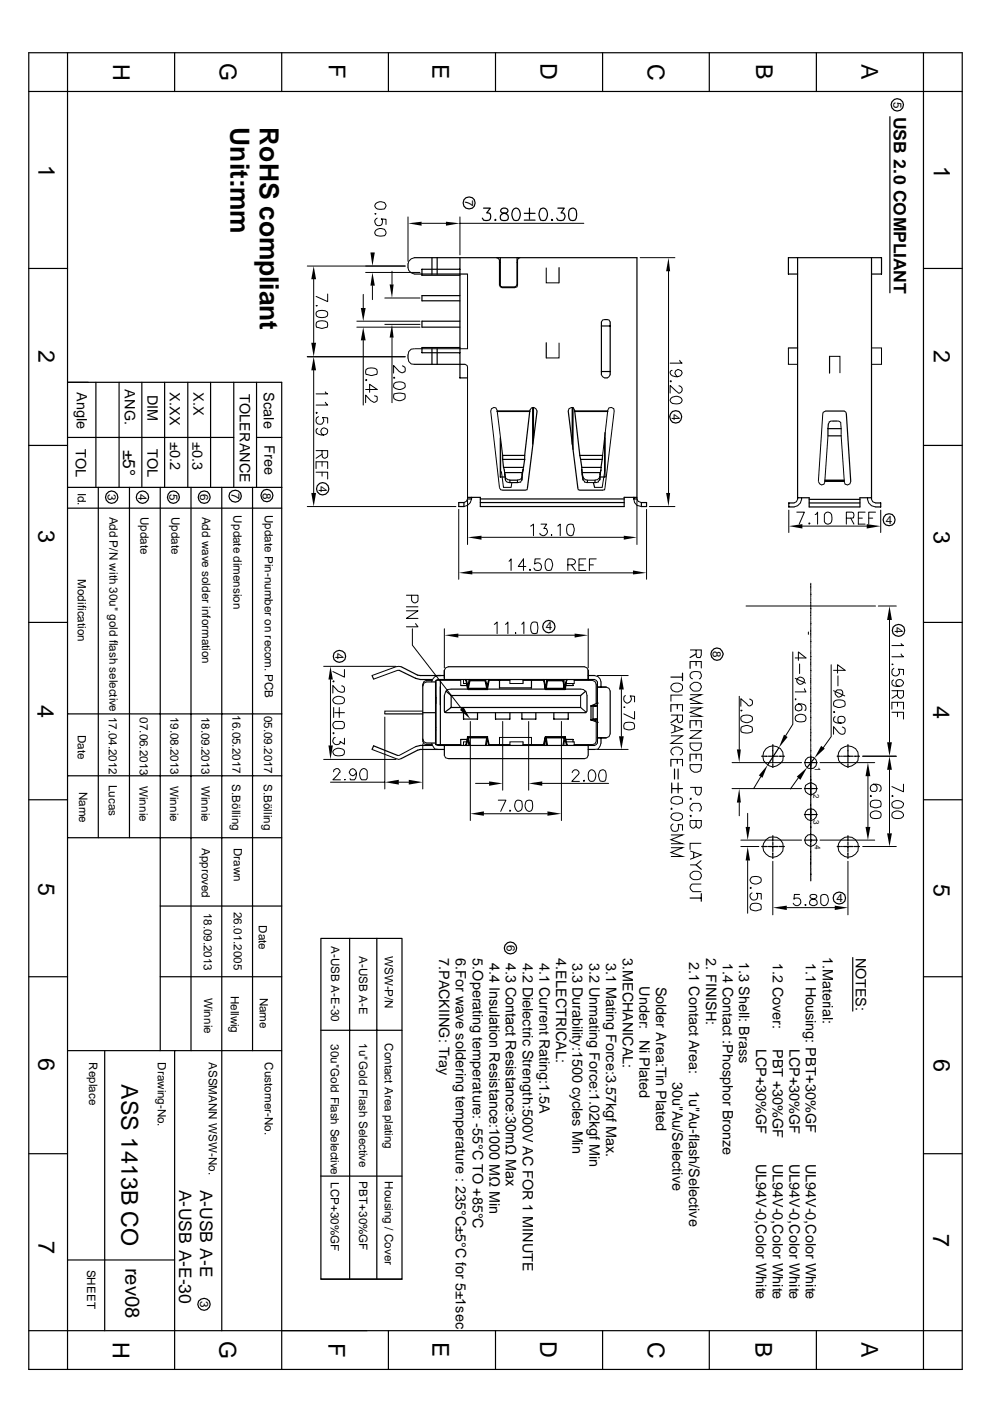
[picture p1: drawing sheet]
<svg xmlns="http://www.w3.org/2000/svg" width="210mm" height="297mm" viewBox="0 0 210 297" stroke-linecap="round" stroke-linejoin="round" font-family="sans-serif">
<g fill="none" stroke="#000" stroke-width=".25">
<path d="M6.1 11.2h197.8v279h-197.8zM6.1 19.4h197.8M14.3 11.2v279M37 11.2v8.2zM59.7 11.2v8.2M82.3 11.2v8.2M105 11.2v8.2M127.7 11.2v8.2M150.3 11.2v8.2M173 11.2v8.2zM195.7 11.2v279M188.6 24.7v37.4"/>
<path d="M6.1 56.9h8.2M86.4 56v.7M87.8 54.6h47.2v51.2M87.8 58.1h11.3M91.5 54.6v3.5M92.6 54.6v3.5M97.5 57.1h-8.1v1.2h8.1M97.5 54.6v25.5h1.6M102.4 44.1h1.5l-.8 1a.83 .83 0 0 1 .9 1 .83 .83 0 0 1-1.1 .6h-.5l-.2-.5M104.8 46.7l.2-.2 .1 .2zM105.8 55.1v5.4M105.8 55.6h.2"/>
<path d="M106 54.6v5.7M106.3 44.3l-.2 .5 .4 .3a.93 .93 0 0 1 1.1 .4 .93 .93 0 0 1-.2 1.2 1.04 1.04 0 0 1-1.4-.5 .96 .96 0 0 1 1.2-1.1l.2-.1 .2-.5a.89 .89 0 0 0-1.3-.2zM108.9 44.3a.74 .74 0 0 1 1.2 .3 1.93 1.93 0 0 1-.3 2.1 .84 .84 0 0 1-1.2-.5 1.76 1.76 0 0 1 .3-1.9zM109.6 54.6v5.7M109.6 55.6h.1M109.6 55.1v5.4M111.1 45.2h2.3M111.1 46.7h2.3M112.2 44.1v2.3M114.6 44.3a.81 .81 0 0 1 1.2 .3 1.93 1.93 0 0 1-.2 2.1h-1a2.21 2.21 0 0 1 0-2.4zM116.9 46.5l.2 .2h-.2zM118.2 44.1h1.3l-.6 1a.83 .83 0 0 1 .8 1 .83 .83 0 0 1-1.1 .6h-.4l-.3-.5"/>
<path d="M118.4 56.7v3.2M120.8 44.3a.81 .81 0 0 1 1.3 .3 2.6 2.6 0 0 1-.3 2.1 .95 .95 0 0 1-1.2-.5 2.35 2.35 0 0 1 .2-1.9zM169 58.1h-2v-3.5h19.8v3.5h-2.1M169 54.6v51.2M184.7 54.6v51.2M195.7 56.9h8.2M86.4 75.3v.6M87.8 77.2h10.8M91.5 73.9v3.3M92.6 73.9v3.3M97.5 62.7h-8.1v1.1h8.1M97.5 68.1h-8.1v1.2h8.1"/>
<path d="M97.5 73.7h-8.1v1.1h8.1M106.3 61h2.8M115.7 72.6v3.3M127.4 68.2v11.2M127.4 69.1h1.9M127.4 78.7h1.9M128.1 67.7h.6M129.3 68.2v11.2M167 73.7h2M175.8 75.5v3.6M6.1 94.4h8.2M14.3 81h45.4v209.2"/>
<path d="M14.3 92.7h35.2M20.3 81v22.3M25.2 81v22.3M30.1 81v22.3M34.9 81v22.3M39.8 81v22.3M44.6 81v22.3M49.5 81v22.3M54.4 92.7h5.3M54.4 81v22.3M105.3 87.1h7M105.3 87.2h7"/>
<path d="M106 92.8v8.3h.9M106.5 97.4h4.7M106.5 97.4l.2 1.7M106.7 99.1h4.2M106.7 99.1l.1 .5M110.8 99.6l-.2 2.1v-.6M110.8 99.6l-.1 .6h-3.8M110.9 99.1l-.1 .5M111.2 96.5h-4.7v.9M111.2 97.4l-.3 1.7M111.2 96.5v.9M112.3 87l-1.1 9.5"/>
<path d="M112.9 86.4v7.7M113 86.4v6.5M113.8 87.1l-2 16.3M120.4 87.1l2 16.3M121.2 86.4v7.7M121.4 86.4v8.9M121.8 87.1h7M121.8 87l1.1 9.5M121.8 87.2h7M122.9 96.5l.1 .9M122.9 96.5h4.8l-.1 .9M123 97.4l.3 1.7"/>
<path d="M123 97.4h4.6M123.3 99.6l.2 2.1v-.6M123.3 99.6l.1 .6h3.8M123.3 99.1v.5M123.3 99.1h4M127.3 99.1v.5M127.6 97.4l-.3 1.7M128.1 92.8v7M128.1 80.1h.6M128.2 91.7v9.4h-1.1v.6l.1-1M174.9 87.1h4M175.4 92.4h2.8"/>
<path d="M175.4 90.8h2.8M175.4 90.8v1.2M175.5 89.8l-.1 1M176.5 89.2h.6M179.3 87.7l1 14.3M195.7 94.4h8.2M14.3 103.3h45.4M14.3 107.7h45.4M20.8 103.3v74.2M27.4 103.3v74.2M34 103.3v119.4M40.5 103.3v119.4"/>
<path d="M47 103.3v178.7M53.5 103.3v119.4M97.2 106.5h1.1v.9h-1.1zM99.1 105.4h2.7v2h30.4v-2h2.8M99.9 105.4v.3h-.8M101.8 106.5h30.4M101.8 105.7h30.4M106.5 103.9h4.8M106.9 100.7l.2 1v-.6M108 101.8h1.6v.5h-1.6zM122.9 103.9h4.8M124.5 101.8v.5"/>
<path d="M125.7 102.3l.3 1M126.1 101.8v.5M134.3 105.4v.3h.7M135.9 106.5h1.1v.9h-1.1zM168.2 106.6h-1.1v.8h1.1M169 105.5h2.4v1.9h10.8v-1.9h2.5M169.8 105.5v.3M171.4 106.6h10.8M171.4 105.8h10.8M174.8 102h4.1M174.8 101.8h4.1M183.8 105.5v.3"/>
<path d="M185.5 106.6h1.1v.8h-1.1M6.1 131.9h8.2M147.5 138.6l-1.3 .8M195.7 131.9h8.2M14.3 151.3h45.4M78.8 143.2l.4 .7M78.8 158.8l.4-.7 5 2M81.5 151.3h8.1M84.6 142.1l3.5 1.7 1 .2h2.4M85 141.3l3.5 1.8 5.6 .1M89.6 151h2.7M89.6 145v12.1"/>
<path d="M90.3 144.2h1.2M90.3 144.5h2v13h-2M90.3 157.8h1.2M91.5 158h-2.4l-1 .2M92.3 154.7h.1M92.3 154.2h.1M92.3 147.8h.1M92.3 147.5h.1M92.4 144.3v13.5h5.2v-1.1h1.4M92.8 144h33.2M92.8 158h33.2M93.3 144.2v13.6"/>
<path d="M94.1 142.1v1.9M94.1 147.4v3.3M94.1 158v2.1M94.1 158.8h-5l-4.1 2M94.5 146.5l1.1 .9M94.5 151h29.6M95 141.3h28.9M95.6 147.4v2.5M95.6 149.9h27.4M95.6 146h3.5M95.6 149.9l-1.4 1.1M97.6 145.3h1.4"/>
<path d="M98.2 151v1.4h3v-1.4M98.7 144l.4 1.9M98.8 144l.3 1.1M99.1 156.4l-.4 1.6M99.1 145.9l.1 .2M99.1 145.1l.1 .2M99.1 145.1v.8M99.1 156.1v.9M99.1 145.1h.1M99.1 156.1l.1 .3M99.1 156.9l.1 .2M99.1 157l-.3 1"/>
<path d="M99.1 157h.1M99.1 156.1h4.2M99.2 145.1v1M99.2 156.4v.7M99.2 146.1h4.1M99.2 157.1l.2 .9M99.2 156.4l.4 1.6M99.2 156.4h3.9M99.4 144l-.2 1.1M99.6 144.3l-.4 1.6h3.9M99.6 144v.3M99.6 144.3h3.2"/>
<path d="M102.8 144v.3M102.8 144.3l.3 1.6M102.9 144l.2 1.1M103.1 145.9l.2 .2M103.1 145.1l.2 .2M103.1 145.1v.8M103.1 145.1h.2M103.1 156.4l-.2 1.6M103.1 157h.2M103.3 146h12.2M103.3 145.1v1M103.3 156.1v.9"/>
<path d="M103.3 156.1l-.2 .3M103.3 156.9l-.2 .2M103.3 157l.2 1M103.3 156.4l.3 1.4M103.5 144l-.2 1.1M103.6 144.2h4.4M103.6 144.2l-.3 1.7M103.6 144v.2M103.6 157.8v.2M103.6 157.8h4.4M103.6 157.8l.1 .2M103.7 144l-.1 .2"/>
<path d="M105 151v1.4h3v-1.4M105.8 144.2v1.6h6.8v-1.6M110.6 151v1.4h2.9v-1.4M110.8 144.2h4.4M110.8 144v.9M110.8 157.2v.8M110.8 157.8h4.4M115.1 144l.1 .2M115.2 144.2v-.2l.3 1.1M115.2 144.2l.3 1.7M115.5 145.9l.1 .2M115.5 145.1l.1 .2 .1-.2"/>
<path d="M115.5 145.1v.8M115.5 156.4v.6M115.5 145.1h.2M115.5 156.4l-.4 1.6M115.5 157h.1M115.5 157l-.1 1M115.6 146.1h4.1M115.6 156.1l.1 .3M115.6 156.1l-.1 .3M115.6 156.1h4.1M115.7 145.9l-.1 .2M115.7 145.1v.8"/>
<path d="M115.7 156.4l.1 1.6M115.7 145.9h3.8M115.7 156.4h3.8M115.7 156.4l.3 1.6M115.8 144l-.1 1.1M116 144.3l-.3 1.6M116 144v.3M116 144.3h3.3M117.3 151v1.4h3.1v-1.4M119.3 144v.3M119.3 144.3l.2 1.6M119.5 144v1.1"/>
<path d="M119.5 145.9l.2 .2M119.5 145.1l.2 .2 .1-.2M119.5 145.1h.3M119.5 145.1v.8M119.5 156.4l-.2 1.6M119.7 156.1l-.2 .3M119.7 156.1l.1 .3M119.7 157h.1M119.8 146h3.2M119.8 145.9l-.1 .2M119.8 145.1v.8M119.8 156.4v.6"/>
<path d="M119.8 156.4l.3 1.6M119.8 157l-.1-.1-.2 .2M119.8 157l.3 1M119.9 156.7h1.5v.5M120.1 144.2v-.2l-.3 1.1M120.1 144.2l-.3 1.7M120.1 144v.2M121.4 144.9v.4h-1.5M121.7 144.2h3.8M121.7 157.8h3.8M124.1 146.5l-1.1 .9h-27.4M124.4 147.4v3.3"/>
<path d="M124.6 142.1v1.9M124.6 158v2.1M124.6 143.2h1.4M124.6 158.8h1.4M125.2 149.6h.4v2.8M125.2 152.6l1.5 .5M125.2 152.6h1M125.2 149.6v3M125.6 152.4l-.4 .2M125.6 152.4h.6l-.1 .2 .5 .1M126.1 149.6h.5M126.3 145v4.1"/>
<path d="M126.6 145.6h1.8M126.6 156.4h1.8M126.6 144.5v13M126.7 149l-1.5 .6M127.3 144.5v1.1M127.3 156.4v1.1M129.3 146.5v9M142.2 143.5h2.4M142.2 149.4v1.4M143 153.9v1.1M143.5 149.4v.8M143.5 152.3l-1.3 .9"/>
<path d="M144.6 142.7v1.6M146.2 140.2v1.4M146.2 152.7v1.6M146.2 159.9v1.4M147.5 140.2v.9M147.5 152.7v1M147.5 159.9v.9M163.7 157.8v.9M163.7 158.8v.3M163.7 159.2v.8M165 158.5l-2.4 3.6M179.7 157.8v.9"/>
<path d="M179.7 158.8v.3M179.7 159.2v.8M6.1 169.5h8.2M14.3 164.4h45.4M14.3 177.5h45.4M95 160.8h28.9M142.2 161v1.4M142.3 165.9v2.2M142.5 167.1h2.1M142.9 163v2.1M143.5 161v.8M143.7 163v2.1"/>
<path d="M143.7 165.9v2.2M161.4 179.4h.9M161.4 160.3h.9M162.4 179.4h.2M162.4 160.3h.2M162.8 179.4h.7M162.8 160.3h.7M163.7 160.2l.2 .1M163.7 160.5v.9M163.7 161.5v.1M163.7 161.9v.7M163.7 177.1v.9"/>
<path d="M163.7 178.1v.1M163.7 178.5v.7M163.7 179.7v.8M163.9 179.4h-.2v.2M164 179.4h.8M164 160.3h.8M165.1 179.4h.2M165.1 160.3h.2M165.4 179.4h.8M165.4 160.3h.8M170.4 161.6h.4M170.4 167.1h.4"/>
<path d="M170.4 172.6h.4M170.4 178.1h.4M170.9 161.6h.1M170.9 167.1h.1M170.9 172.6h.1M170.9 178.1h.1M171.2 161.6h1.2M171.2 167.1h.6M171.2 172.6h.6M171.2 178.1h.6M171.8 160v3.5M171.8 163.7h.1"/>
<path d="M171.8 163.9v.6M171.8 164.6v.5M171.8 165.4v3.5M171.8 169.1v.6M171.8 169.8v.1M171.8 170.1v.3M171.8 170.5v.2M171.8 170.8v3.7M171.8 174.6v.5M171.8 175.3v.6M171.8 176v.6M171.8 176.7v.2"/>
<path d="M171.8 177v.5M171.8 177.7v.5M171.8 178.5v.5M171.8 179.1v.6M171.8 179.8v.1M171.8 173.4h.1M171.8 162.1h.1M171.8 165.3h.1M171.8 168.3h.1M171.8 172.1h.1M171.8 175.3h.1M171.8 178.3h.1"/>
<path d="M171.9 167.1h.5M171.9 172.6h.5M171.9 178.1h.5M172.6 161.6h.5M172.6 167.1h.5M172.6 172.6h.5M172.6 178.1h.5M172.6 160.7l-1.6 1.9M177.4 179.4h.7M177.4 160.3h.7M178.3 179.4h.2M178.3 160.3h.2"/>
<path d="M178.7 179.4h.7M178.7 160.3h.7M179.7 160.2l.1 .1M179.7 160.5v.9M179.7 161.5v.1M179.7 161.9v.7M179.7 177.1v.9M179.7 178.1v.1M179.7 178.5v.7M179.7 179.7v.8M179.8 179.4h-.1v.2M179.9 179.4h.9"/>
<path d="M179.9 160.3h.9M181 179.4h.2M181 160.3h.2M181.3 179.4h.8M181.3 160.3h.8M195.7 169.5h8.2M34 192h25.7M68 198.9h17.2v72.2h-17.2zM74.1 198.9v72.2M79.8 198.9v72.2M146.2 190.3h2.4M147 180.7v1.1"/>
<path d="M147.5 183.3l1.1 .9M148.6 189.4v1.6M163.7 180.8v.1M163.7 181v.9M171.8 180.1v.3M171.8 180.5v.2M171.8 180.8v.6M171.8 181.5v.5M171.8 182.1v.7M171.8 182.9v.1M171.8 183.1v.4M171.8 183.6v.1"/>
<path d="M171.8 183.9v.6M171.8 184.7v.4M171.8 185.3v.5M171.8 186v.7M171.8 185.3h.1M179.7 180.8v.1M179.7 181v.9M6.1 207h8.2M34 207h25.7zM68 218.4h17.2M180.7 202.9v11.4M195.7 207h8.2"/>
<path d="M14.3 222.7h45.4M22.2 222.7v59.3M37 222.7v67.5M6.1 244.5h8.2M68 249.3h17.2M195.7 244.5h8.2M14.3 267h22.7M68 271.1h17.2M6.1 282h197.8M82.3 282v8.2M105 282v8.2M127.7 282v8.2"/>
<path d="M150.3 282v8.2M173 282v8.2"/>
<circle cx="190.1" cy="22.2" r="1.31"/>
<circle cx="99.4" cy="43" r="1.28"/>
<circle cx="143.2" cy="88.4" r="1.28"/>
<circle cx="23.7" cy="105.4" r="1.31"/>
<circle cx="30.2" cy="105.4" r="1.31"/>
<circle cx="36.7" cy="105.4" r="1.28"/>
<circle cx="43.3" cy="105.4" r="1.28"/>
<circle cx="49.8" cy="105.1" r="1.31"/>
<circle cx="56.6" cy="105.1" r="1.28"/>
<circle cx="68.4" cy="103.6" r="1.31"/>
<circle cx="188.4" cy="110.2" r="1.26"/>
<circle cx="71.9" cy="139.1" r="1.31"/>
<circle cx="116.3" cy="132.8" r="1.31"/>
<circle cx="151.9" cy="138.7" r="1.28"/>
<circle cx="190.4" cy="133.6" r="1.31"/>
<circle cx="177.8" cy="190.3" r="1.31"/>
<circle cx="108.2" cy="200.9" r="1.28"/>
<circle cx="43.2" cy="276.4" r="1.31"/>
</g>
<g fill="none" stroke="#000" stroke-width=".21">
<path d="M65.1 56.4h20.8M66.5 59.2v13.4M77.5 57.7h11.5M79.4 45.3h.3zM79.6 43.2a1.41 1.41 0 0 1 2 0 .75 .75 0 0 1-.2 1.1 1.7 1.7 0 0 1-2-.6zM79.6 48.9a1.41 1.41 0 0 1 2 0 .73 .73 0 0 1-.2 1.1 2.56 2.56 0 0 1-1.8-.2l-.2-.4zM79.9 46.2a.83 .83 0 0 0-.4 1.2 .83 .83 0 0 0 1.2 .3 .83 .83 0 0 0 .1-1.3l1 .1v1.1M83.1 57.5v2.8M86.4 56.7l.2 .6 .5 .5 .7 .3M86.4 46v9.4M87.8 54.6l-.7 .3-.5 .5-.2 .6M89.3 47.3h5.2"/>
<path d="M97.5 46v8M97.5 47.3h26.2M99.1 58.1v15.8h-11.3l-.7 .1-.5 .5-.2 .8M105.2 54.6l.6 .5M110.2 54.6l-.4 .2-.2 .3M115.7 56.7v3.2h2.7M135.6 54.6h7.4M141.6 57.5v47M65.1 75.6h20.8M66.5 78.5v26M67 64.8h.2zM67.1 66.1a2.08 2.08 0 0 1 2.2 0l.1 .5a1.1 1.1 0 0 1-1.3 .7l-.6-.1-.4-.2z"/>
<path d="M67.1 68.3a2.08 2.08 0 0 1 2.2 0v1a2.67 2.67 0 0 1-2.2 0zM69.4 62.3v1.6l-2.4-1.1M75.6 69.3h13.4M75.6 68.1h13.4M77 62.4v2.9M77 72.1v13.8M77.6 78.3a2.08 2.08 0 0 1 2.2 0v1a2.67 2.67 0 0 1-2.2 0zM78.9 60.5v3M81.5 68.7h7.5M81.5 63.2h7.5M83.1 71.5v13.8M83.5 79.9l.2 .2-.2 .1z"/>
<path d="M85.3 77.6l.5 .2v1l-.7 .2-.5-.3-1.2-1.2v1.6M86.4 75.9l.2 .7 .5 .5 .7 .1M98.6 77.2l.4 .3 .1 .3v28M105.8 60.5l.2 .3 .3 .2M106 60.3l.1 .4 .4 .1h2.5l.3-.1 .3-.4M109.6 60.5v.3l-.5 .2M118.4 72.6v3.3h-2.7M127.4 79.4l.3 .4 .4 .3M128.1 67.7l-.4 .1-.3 .4M128.7 67.7l.3 .1 .3 .4M129.3 79.4l-.6 .7M142.4 78.5l-.2 .1-.2 .5a1.37 1.37 0 0 0 1.3 .8 1.37 1.37 0 0 0 1.2-.9 .77 .77 0 0 0-.7-.7 .77 .77 0 0 0-.8 .7l.3 .7 .3 .1"/>
<path d="M144 76.4l.5 .6h-2.5M167 73.7v3.5h2M175.8 75.5h2.2v3.6M184.7 73.7h2.1v3.5h-2.1M67 87.5h.2l-.1 .1zM67 95.5h2.4v1a.59 .59 0 0 1-.6 .6 .59 .59 0 0 1-.6-.6v-1M67 99.3v-1.4h2.4v1.4M67.3 90.8l-.2 .1-.1 .5a1.45 1.45 0 0 0 2.1 .6 .69 .69 0 0 0 0-1.2l-.5-.1-.4 .1-.2 .5a.85 .85 0 0 0 .6 .9M67.5 88.3a.83 .83 0 0 0-.5 1.2 .83 .83 0 0 0 1.3 .2 .83 .83 0 0 0 0-1.2l1.1 .1v1.1M68.2 96.3l-1.2 .8M68.2 97.9v.9M68.9 83.1l.5 .4h-2.4"/>
<path d="M68.9 85.3l.5 .6h-2.4M77.5 80.5h.2l-.1 .2zM77.5 82.6h2.4l-1.6-1.2v1.7M79.3 83.9l.5 .1v1a.62 .62 0 0 1-.9 .1l-.3-.2-1.1-1.2v1.6M83.5 81.3a2.08 2.08 0 0 1 2.3 0l.1 .7a1.54 1.54 0 0 1-2.5 0zM83.5 83.5l1-.2 1.3 .2a.99 .99 0 0 1-1 1.4 1.29 1.29 0 0 1-1.4-.7zM106.1 94v5.8l.2 .3 .4 3.2h1.6l.2-1M106.5 96.5l-1.2-9.5-.2-.6h-.5l-.5 .2-.1 .5 1.8 16.3 .3 .4 .4 .1M112.3 87l.3-.6h.5l.4 .2 .3 .5M121.8 87l-.3-.6h-.4l-.5 .2-.2 .5M127.7 96.5l1.1-9.5 .2-.6h.5l.5 .2 .1 .5-1.9 16.3-.1 .4-.4 .1M128.1 99.8l-.5 3.5h-1.6"/>
<path d="M142 80.8h.2v.1zM142.2 84.4a1.4 1.4 0 0 1 2.3 .5 1.5 1.5 0 0 1-2.5 0zM143.8 81.8h.2a.87 .87 0 0 1 .5 1l-.5 .5h-.2l-1.8-1.6v1.6M174.9 87.1l-.5 .3-.1 .3-.9 14.3 .3 .5 .4 .3 .5-.2 .2-.4 .6-10.2M176.5 89.2l-.8 .2-.2 .4M177.1 89.2l.8 .1 .2 .3 .8 12.6 .2 .4 .5 .2 .5-.3 .2-.5M178.9 87.1l.3 .3 .1 .3M65.1 107.4h31.5M67 100.1h2.4v1.4M68.2 100.1v.8M97.2 108v14.8M99.1 105.7l-.3 .6-.5 .2"/>
<path d="M99.1 106v9.4M99.9 105.7l-.2 .8-.6 .6-.8 .3M102 113.9h30.2M106.9 100.2l-.1-.6 .1 1.1v-.5l.3 1.2 .8 .4M107.1 101.7v.1a.77 .77 0 0 0 .9 .5M107.9 119l.4-.6v2.5M110.6 101.7l-.3 .5-.7 .1M110.7 100.7v-.5l-.1 1.1-.5 .4-.5 .1M111.8 103.4l-.1 .4-.4 .1M112.4 111.5l.6-.4v2.4M114.5 118.4h-1.1l-.1 1.1a.83 .83 0 0 1 1.3 .1 .83 .83 0 0 1-.3 1.2 .83 .83 0 0 1-1.2-.4M114.6 111.1h1.2l-.6 .9h.5a.86 .86 0 0 1 0 1.3 .86 .86 0 0 1-1.3-.3"/>
<path d="M115.8 118.6l.5-.2a1.34 1.34 0 0 1 .6 2 .77 .77 0 0 1-1.1 .4 1.95 1.95 0 0 1 0-2.2zM116.8 113.3v.2zM118.2 111.5l.5-.4v2.4M120.3 119.7h.9l.5-.2 .2-.5-.2-.4-.5-.2h-.9v2.5M120.4 111.2h1a2.4 2.4 0 0 1 0 2.2 .82 .82 0 0 1-1.3-.4 2.1 2.1 0 0 1 .3-1.8zM121.1 119.7l.8 1.2M122.4 103.4l.1 .4 .4 .1M122.7 119.7h.9M123.5 101.7l.4 .5 .3 .1 2.5-.1 .4-.5M124.1 118.4h-1.4v2.5h1.4M124.9 119.7h.8M126.3 118.4h-1.4v2.5"/>
<path d="M127.2 100.2l.1-.6-.3 1.7a.91 .91 0 0 1-.9 .5l-2.1-.1-.5-.6-.1-.9v.5M134.3 105.7l.2 .8 .5 .6 .9 .3M135 105.7l.2 .6 .7 .2M135 106v9.4M137 108v14.8M137.6 107.4h5.4M167.1 108.1v4.8M168.8 108.5h1.6l-1.1 2.6M169 105.8l-.3 .5-.5 .3M169.8 105.8l-.2 .8-.6 .6-.8 .2M170 111.5h13.6M171.4 110.9h.2l-.2 .2z"/>
<path d="M172.7 109.1l.3-.1 .2-.5v2.6M174.9 108.7a.82 .82 0 0 1 1.3 .4 2.1 2.1 0 0 1-.3 1.8 .81 .81 0 0 1-1.2-.3v-1.5zM179.3 109.8l1.5-.1 .1-.4a.63 .63 0 0 0-.4-.8h-1.2v2.6M180.3 109.8l.6 1.3M181.9 109.8h.8M183.3 108.5h-1.4v2.6h1.4M183.8 105.8l.3 .8 .6 .6 .8 .2M184.1 109.8h.8M184.7 105.8l.2 .5 .6 .3M185.5 108.5h-1.4v2.6M186.6 108.1v4.8M86.1 126.2h2.5v1.1a.7 .7 0 0 1-.7 .5 .7 .7 0 0 1-.7-.5v-1.1"/>
<path d="M86.1 129.5h2.5l-2.5 1.6h2.5M86.1 128.6h2.5M87.4 133.3v3.4l10.4 13.5M88.1 132.2l.5 .6h-2.5M94.1 133.3v8.3M97.1 134.6h24.7M100.1 121.4h34M104.7 132.3l.6-.5v2.5M107.1 132.3l.5-.5v2.5M109.2 134v.3zM110.6 132.3l.4-.5v2.5M111.4 120.1h-1.6l1.1-1.7v2.5"/>
<path d="M112.3 120.7l.1 .1-.1 .1zM112.8 131.9h1l.2 .9-.2 1.4a.9 .9 0 0 1-1.3-.4 2.21 2.21 0 0 1 .3-1.9zM124.6 133.3v8.3M146.2 137.8h2.4v1.1l-.3 .5h-.6l-.1-.2-.1-1.4M158.1 128.4h27.4M168 138.2v15.3l-1.5 2.5M168.5 139.4h2.3l-1.6-1.2v1.8M171.3 133.9v.6M171.8 123.6v.2M171.8 123.9v.4M171.8 124.4v.1M171.8 124.6v.6"/>
<path d="M171.8 125.4v.5M171.8 126.2v.4M171.8 126.7v.6M171.8 127.5v.1M171.8 127.7v.7M171.8 128.4v.5M171.8 129.2v.5M171.8 129.8v.7M171.8 130.6h.1M171.8 130.8v.6M171.8 131.6v.4M171.8 132.2v.6"/>
<path d="M171.8 132.9v.6M171.8 133.6v.2M171.8 133.9v.4M171.8 134.4v.1M171.8 134.6v.6M171.8 135.4v.5M171.8 136.1v.5M171.8 136.7v.6M171.8 137.5v.1M171.8 137.8v.5M171.8 138.4v.5M171.8 139.2v.5"/>
<path d="M171.8 139.8v.7M171.8 126h.1M171.8 129h.1M171.8 132.2h.1M171.8 136h.1M171.8 139.1h.1M186.1 128.4h3.8M188.5 131.4v25.9M190.9 136.4l.5 .4h-2.4M190.9 138.6l.5 .6h-2.4M68.6 141.2h15.3M70 144v14"/>
<path d="M70.5 144.4l.2-.1 .1 .1zM70.5 155.4h.3l-.1 .1zM70.7 148a1.47 1.47 0 0 1 2.3 .3l-.1 .5a1.62 1.62 0 0 1-2.4-.3zM70.7 153.2l.3-.3h1.6a.88 .88 0 0 1 0 1.5h-1.6a.82 .82 0 0 1-.3-1.2zM70.7 159a1.47 1.47 0 0 1 2.3 .3l-.1 .6a1.95 1.95 0 0 1-2.2 0l-.2-.5zM70.7 149.9v2.2M71 151h2M71 156.3a.81 .81 0 0 0-.2 1.3 .81 .81 0 0 0 1.3-.1v-.4l.9 .6v-1.2M71.9 149.9v2.2M72.4 145.4l.4 .1a.87 .87 0 0 1 0 1.1 1.2 1.2 0 0 1-1.2-.1l-1.1-1.2v1.6M73 141.9v1.6l-2.5-1.2M78.8 158.8l5.1 2 .6 .2 .5-.2"/>
<path d="M81.5 152v15.2M84.6 142.1h-.4l-5 1.8M85 141.3h-1.1l-5.1 1.9M88.1 158.2l-3.5 1.9h-.4M89.6 150.7h-8.1v.6M89.6 157.1l.2 .5 .5 .2M89.6 156.6l.2 .6 .5 .3M89.6 157.6v9.6M90.3 144.2l-.5 .2-.2 .6M90.3 144.5l-.5 .3-.2 .6M91.4 157.5l.7 1.2 .7 .1M92.3 157.5l.1 .3 .4 .2"/>
<path d="M92.4 144.2h5.2v1.1M92.8 144l-.4 .2-.1 .3M92.8 143.2l-.7 .2-.7 1.1M94.1 150.7l.1 .3h.3M95 141.3l-.6 .3-.3 .5M95.6 146l-.8 .1-.4 .5-.3 .8M98.2 144v.9h.6M98.8 157.2h-.6v.8M99.7 152.9v21M103.1 156.4l-.1 1.6M105.8 157.8v-1.5h6.8v1.5M106.5 152.9v14.6"/>
<path d="M108 144v.9h2.8M110.8 157.2h-2.8v.8M112 152.9v14.6M115.5 157l.1-.1 .1 .2M119 152.9v21M119.5 156.4v1.6M119.9 157.2h1.8v.8M121.7 144v.9h-1.8M123 147.4v2.5l1.2 1.1M123 146l.6 .1 .6 .5 .2 .8M123.9 141.3l.5 .3 .2 .5M124.4 150.7l-.3 .3"/>
<path d="M125.5 144.2l.6 .2 .2 .6M125.6 152.4h1h-.4M126 144l.6 .5M126 143.2l.7 .2 .5 .5 .1 .6M126.2 149.6h-.6l1 .1M126.3 152.9v4.2l-.2 .5-.6 .2M126.6 149.4l-.5 .2h-.9M126.6 157.5l-.6 .5M126.6 143.2h6.5M126.6 158.8h6.5M127.3 157.5l-.6 1.2-.7 .1M128.4 145.6l.6 .3 .3 .6"/>
<path d="M129.3 155.5l-.3 .6-.6 .3M131.7 146.1v9.9M132.2 149.9h.2zM132.2 153.4a1.77 1.77 0 0 1 2.2 0v1a2.25 2.25 0 0 1-2.2 0zM132.5 147.4a.88 .88 0 0 0-.2 1.3 .88 .88 0 0 0 1.3 .1 .88 .88 0 0 0-.1-1.3l1 .1v1.2M134.5 150.8v1.6l-2.3-1.1M142.2 149.4h2.4v1.4M142.2 151.6h2.4v1a.6 .6 0 0 1-.9 .4l-.2-.4v-1M142.2 153.5l2.4 1-2.4 .9M142.2 156h2.4l-2.4 1.6h2.4M142.5 145a1.45 1.45 0 0 1 2.1 .5 1.15 1.15 0 0 1-.6 1.1 1.15 1.15 0 0 1-1.3-.1 .8 .8 0 0 1-.6-.7 .8 .8 0 0 1 .4-.8zM144.6 147.3h-2.4v1.4"/>
<path d="M146.2 157.5h2.4a1.3 1.3 0 0 1-.9 1.6 1.28 1.28 0 0 1-1.5-1.6zM146.2 140.2h2.4v1.4M146.2 147.2h2.4l-2.4 1 2.4 .9h-2.4M146.2 150h2.4l-2.4 1 2.4 .8h-2.4M146.2 152.7h2.4v1.6M146.2 154.9h2.4l-2.4 1.6h2.4M146.2 159.9h2.4v1.4M146.4 145.1a1.19 1.19 0 0 1 1.3-.5 1.19 1.19 0 0 1 .9 1.1 .88 .88 0 0 1-.9 .8h-.6l-.5-.3a.68 .68 0 0 1-.2-1.1zM146.8 143.8l-.4-.1-.2-.3v-.5a1.67 1.67 0 0 1 2.1-.5 1.08 1.08 0 0 1 0 1.4h-.2M156.6 147.6v11.2M157 150.5h.2l-.1 .2zM157.1 151.9a2.08 2.08 0 0 1 2.2 0l.1 .5a1.34 1.34 0 0 1-1.9 .6l-.4-.3z"/>
<path d="M157.1 154.1a2.08 2.08 0 0 1 2.2 0 .8 .8 0 0 1-.4 1.2 2.77 2.77 0 0 1-1.8-.2zM158.8 148.2a.72 .72 0 0 1 .7 .8 .72 .72 0 0 1-.8 .6l-1.7-1.5v1.6M162.3 158.7a2.2 2.2 0 0 1 3.4 .4 2.2 2.2 0 0 1-1.1 3.2 2.16 2.16 0 0 1-3-2l.2-.9zM168.5 148.2h.2l-.1 .1zM168.5 143.8l2.2 1M168.6 151.8a1.32 1.32 0 0 1 2.2 .3l-.1 .6a1.77 1.77 0 0 1-2.1 0zM169.2 149.2l.4 .2a.69 .69 0 0 1 0 1.1l-.4 .2-.4-.2a.68 .68 0 0 1 0-1.1 1.35 1.35 0 0 1 2 .5l-.1 .6h-.2M169.4 140.7v2M170.4 146l.4 .6h-2.3M171.8 140.5v.2M171.8 140.8v.6M171.8 141.6v.5"/>
<path d="M171.8 142.3v.4M171.8 142.9v.6M171.8 143.7v.1M171.8 143.8v.5M171.8 144.4v.1M171.8 144.6v.6M171.8 145.4v.5M171.8 146v.6M171.8 146.7v.1M171.8 147v.3M171.8 147.5v.1M171.8 147.7v.6"/>
<path d="M171.8 148.4v.5M171.8 149.2v.5M171.8 149.8v.7M171.8 150.5v.2M171.8 150.8v.6M171.8 151.6v.5M171.8 152.3v.4M171.8 152.9v.6M171.8 153.7v.1M171.8 153.9v.6M171.8 154.6v.5M171.8 155.4v.5"/>
<path d="M171.8 156v.6M171.8 156.7v.2M171.8 157v.3M171.8 157.5v.1M171.8 157.7v.6M171.8 158.5v.4M171.8 159.2v.5M171.8 159.9h.1M171.8 142.2h.1M171.8 149.1h.1M171.8 152.1h.1M171.8 155.3h.1"/>
<path d="M171.8 159.1h.1M176.1 140.9v15.2l-1.7 2.4M176.6 142.1h2.5l-1.6-1.2v1.8M176.6 146.4l2.4 1.1M176.7 148.7a1.99 1.99 0 0 1 2.3 0v.9a2.08 2.08 0 0 1-2.3 0zM176.7 150.8l.2 .2h-.3zM177 151.9a.77 .77 0 0 0-.3 1 1.99 1.99 0 0 0 2.3 0v-.8a.93 .93 0 0 0-1.5 0v.8l.3 .3h.4M177.1 146.5l.3-.3h.8a.82 .82 0 0 1 .3 1.2 .82 .82 0 0 1-1.1 .2 .82 .82 0 0 1-.3-1.1zM177.5 143.3v2.1M178.2 158.7a2.2 2.2 0 0 1 3.4 .4 2.2 2.2 0 0 1-1.1 3.2l-.8 .3a2.26 2.26 0 0 1-2-1.5 2.26 2.26 0 0 1 .5-2.4zM178.5 154.1l.5 .2a.99 .99 0 0 1-.2 1.2 .89 .89 0 0 1-1.1-.2l-1.1-1.3v1.6M189 140.8h.2z"/>
<path d="M189 146.4h2.4v1.1l-.5 .5h-.2l-.5-.5v-1.1M189 150.3v-1.5h2.4v1.5M189 151h2.4v1.4M189.3 144.1a.72 .72 0 0 0-.2 1 1.88 1.88 0 0 0 2.2 0 .75 .75 0 0 0-.3-1 .75 .75 0 0 0-1 .3 .75 .75 0 0 0 .2 1l.4 .1M189.4 141.6a.84 .84 0 0 0-.4 1.3 .84 .84 0 0 0 1.3 .2 .84 .84 0 0 0 0-1.3l1.1 .1v1.1M190.2 147.2l-1.2 .8M190.2 148.8v.9M190.2 151v.9M68.6 161h15.3M70 165.8h11.5M70.7 163.6a.69 .69 0 0 1 .6-.7 .69 .69 0 0 1 .8 .5v.3l-1.6 1.6h1.6M73 165.3l.2-.1z"/>
<path d="M75.5 163.7a.76 .76 0 0 1-.6 .6 .76 .76 0 0 1-.7-.3l-.2-.3a1.06 1.06 0 0 1 .8-.8 1.42 1.42 0 0 1 .3 2.4h-.8l-.1-.3M76.6 163.1a.74 .74 0 0 1 1.2 .3v1.5l-.2 .4h-1a1.64 1.64 0 0 1 0-2.2zM84.5 165.8h2.1M94.1 160.1l.3 .5 .6 .2M100.8 166h2.8M102.5 172.5h13.5M105.6 169.6h1.6l-1.1 2.4M108 171.7l.2 .1-.2 .2zM109.2 169.9a.79 .79 0 0 1 1.4 0 2.1 2.1 0 0 1-.3 1.9l-.4 .2a1.34 1.34 0 0 1-.7-2.1zM111.4 169.9a.84 .84 0 0 1 1.4 0 2.56 2.56 0 0 1-.2 1.9 .74 .74 0 0 1-1.2-.4l-.1-.5zM114.9 166h14M121.2 163.7a.72 .72 0 0 1 .8-.6 .72 .72 0 0 1 .7 .8l-1.5 1.7h1.6"/>
<path d="M123.6 165.5l.2-.1v.2zM124.6 160.1l-.2 .5-.5 .2M125 163.3l.2-.1a1.29 1.29 0 0 1 1.1 1.1 1.29 1.29 0 0 1-.8 1.3l-.5-.1a1.95 1.95 0 0 1 0-2.2zM127.2 163.3l.6-.1a1.17 1.17 0 0 1 .6 1.3v.7a.74 .74 0 0 1-.7 .4 .74 .74 0 0 1-.7-.4 1.8 1.8 0 0 1 .2-1.9zM142.2 171.4l.1-.1 .1 .1zM142.2 161h2.4v1.4M142.2 177h2.4l-2.4 1 2.4 .8h-2.4M142.2 179.7h2.4l-2.4 1 2.4 .8h-2.4M142.3 169.2a1.92 1.92 0 0 1 2.2 0v1a2.4 2.4 0 0 1-2.2 0l-.1-.4zM142.3 172.6a1.92 1.92 0 0 1 2.2 0l.1 .6a1.37 1.37 0 0 1-1.3 .7 1.37 1.37 0 0 1-1.1-.8zM142.7 174.6a.88 .88 0 0 0-.5 1.2 .88 .88 0 0 0 1.3 .3 .88 .88 0 0 0 .2-1.3h.9v1.2M142.7 160a.78 .78 0 0 1-.6-.7 .78 .78 0 0 1 .6-.8 1.11 1.11 0 0 1 1.4-.1 1.11 1.11 0 0 1 .4 1.3l-.5 .3"/>
<path d="M146.2 162.1h2.4a1.3 1.3 0 0 1-.9 1.6 1.28 1.28 0 0 1-1.5-1.6zM146.2 169.3l.2-.1 .1 .1zM146.2 172.9h.3l-.1 .2zM146.2 166.9h2.4v.9l-.4 .7h-.4l-.3-.3-.2-.4v-.9M146.8 171.9l-.4-.2-.2-.3a1.23 1.23 0 0 1 .6-1.1h1.3l.2 .1a1.08 1.08 0 0 1 0 1.5h-.2M147.5 173.9l.1 1.4 .6 .2 .4-.5v-1.1h-2.4v1.1l.3 .3 .5 .2 .5-.5M148.6 178.7h-2.4v1.4M155.1 161.6h14.7M155.1 167.1h14.7M156.6 170.1v2.8M157 179.4h3.8M157 178.1h12.8"/>
<path d="M158.4 172.4v2.9M161.2 164.6l-1.5 2.5M169.2 164.8l-1.7 2.4M173.7 161.6h11.6M173.7 178.1h11.6M182.8 179.4h7.1M182.8 160.3h7.1M183.9 164.5v10.8M184.5 168.6l.2 .1-.2 .1zM184.5 169.9a1.77 1.77 0 0 1 2.1 0v1a2.25 2.25 0 0 1-2.1 0zM184.5 172.3a1.36 1.36 0 0 1 2.2 .3l-.1 .5a1.77 1.77 0 0 1-2.1 0zM185.1 166.2a.85 .85 0 0 1 .7 .6 .85 .85 0 0 1-.3 .9h-.8a.86 .86 0 0 1-.3-.8 .86 .86 0 0 1 .7-.7l1.3 .2a.84 .84 0 0 1 0 1.3"/>
<path d="M188.5 163.2v13.4M189.1 168.6l.1 .1-.1 .1zM189.1 170.1a1.63 1.63 0 0 1 2.3 .2v.2a1.14 1.14 0 0 1-1.5 .8l-.5-.1a.84 .84 0 0 1-.3-1.1zM189.1 172.3a1.5 1.5 0 0 1 2.3 .3v.3a1.74 1.74 0 0 1-2.3 .2zM191.4 166.2v1.6l-2.4-1.1M146.2 180.3l2.4 .9-2.4 .9M146.4 185.1a1.34 1.34 0 0 1 2.2 .2v.5a1.43 1.43 0 0 1-2.4 0v-.5zM148.6 182.4l-1.1 .9h-1.3M148.6 187.4h-2a.9 .9 0 0 0-.4 .8 .9 .9 0 0 0 .6 .8h1.8M158.4 182.4v11.1M158.9 188.2l.2-.2 .1 .2zM159.1 186.1a1.77 1.77 0 0 1 2.1 0l.1 .5a1.34 1.34 0 0 1-2 .6 .7 .7 0 0 1-.2-1.1z"/>
<path d="M159.1 191.8a1.77 1.77 0 0 1 2.1 0v1a2.3 2.3 0 0 1-2.1 0l-.2-.4zM159.3 189.2a.82 .82 0 0 0-.2 1.2 .82 .82 0 0 0 1.2 .1 .82 .82 0 0 0 0-1.2l1 .1v1.2M163.7 182.5v11.4M166.7 192.4h10.2M169.4 189.6h-1.1l-.1 1a.83 .83 0 0 1 1.3 0 .83 .83 0 0 1-.2 1.3 .83 .83 0 0 1-1.2-.5M170.5 191.8h.3l-.1 .1zM171.8 189.7l-.2 .2a.72 .72 0 0 0 .8 .7l.4 .1a.68 .68 0 0 1 .4 .7 .68 .68 0 0 1-.6 .5 .78 .78 0 0 1-1.1-.7l.4-.5 .4-.1a.72 .72 0 0 0 .8-.7 1.01 1.01 0 0 0-1.3-.2zM174.2 189.7a.99 .99 0 0 1 1.1 .2 1.28 1.28 0 0 1-.8 2l-.6-.5v-1.5zM179.7 182.5v11.4M59.7 282h18.1"/>
<circle cx="169.7" cy="144.3" r=".78"/>
<circle cx="163.8" cy="179.5" r="2.18"/>
<circle cx="171.8" cy="161.6" r="1.26"/>
<circle cx="171.8" cy="167.2" r="1.31"/>
<circle cx="171.8" cy="178.1" r="1.28"/>
<circle cx="171.8" cy="172.6" r="1.26"/>
<circle cx="179.8" cy="179.5" r="2.18"/>
</g>
<g fill="#000">
<path d="M66.5 56.4l.5 2.8h-1zM66.5 56.4l.5 2.8zM78.5 53.5h.9l-.5 2.9zM78.9 57.7l.5 2.8zM79.4 53.5l-.5 2.9zM86.4 47.3l2.9-.3v.8zM94.5 47l3 .3-3 .5zM141.6 54.6l.4 2.9h-.9zM66 72.6h1l-.5 3zM66.5 75.6l.5 2.9h-1zM67 72.6l-.5 3zM66.5 75.6l.5 2.9z"/>
<path d="M76.5 65.3h1l-.5 2.8zM77 69.3l.5 2.8h-1zM77.5 65.3l-.5 2.8zM77 69.3l.5 2.8zM78.9 57.7l.5 2.8h-.9zM82.5 60.3h.9l-.3 2.9zM83.1 68.7l.3 2.8h-.9zM66 104.5h1l-.5 2.9zM67 104.5l-.5 2.9zM99.1 113.9l2.9-.4v.9zM132.2 113.5l2.8 .4-2.8 .5zM141.1 104.5h.9l-.4 2.9z"/>
<path d="M167.1 111.5l2.9-.4v.9zM183.6 111.1l3 .4-3 .5zM94.1 134.6l3-.3v.8zM97.2 121.4l2.9-.5zM97.2 121.4l2.9-.5v.9zM121.8 134.3l2.8 .3-2.8 .5zM134.1 120.9l2.9 .5-2.9 .4zM134.1 120.9l2.9 .5zM188.5 128.4l.5 3h-1zM188.5 128.4l.5 3zM70 141.2l.5 2.8h-.9zM69.6 158h.9l-.5 3z"/>
<path d="M70 141.2l.5 2.8zM97.5 150.5l.7-.6zM97.5 150.5l.7-.6 1.5 2.5zM131.7 143.2l.5 2.9h-1.1zM131.1 156h1.1l-.5 2.8zM131.7 143.2l.5 2.9zM132.2 156l-.5 2.8zM156.1 158.8h.9l-.4 2.8zM166.9 156.2l-1.9 2.3zM166.1 155.7l.8 .5-1.9 2.3zM174 158.1l.8 .6-2.2 2zM188 157.3h1l-.5 3z"/>
<path d="M70.5 158l-.5 3zM81.5 165.8l3-.5zM81.5 165.8l3-.5v1zM86.6 165.3l3 .5-3 .5zM86.6 165.3l3 .5zM99.7 172.5l2.8-.5zM99.7 172.5l2.8-.5v.9zM103.6 165.6l2.9 .4-2.9 .5zM112 166l2.9-.4v.9zM116 172l3 .5-3 .4zM116 172l3 .5zM156.6 167.1l.4 3h-.9z"/>
<path d="M158 175.3h.9l-.5 2.8zM158.9 175.3l-.5 2.8zM158.4 179.4l.5 3zM162.6 162.1l-1.1 2.7-.7-.5zM162.6 162.1l-1.1 2.7zM168.8 164.6l2.2-2-1.4 2.7zM171 162.6l-1.4 2.7zM172.6 160.7l2.2-2zM183.9 161.6l.5 2.9h-1zM183.4 175.3h1l-.5 2.8zM183.9 161.6l.5 2.9zM184.4 175.3l-.5 2.8z"/>
<path d="M188 176.6h1l-.5 2.8zM188.5 160.3l.5 2.9h-1zM189 176.6l-.5 2.8zM188.5 160.3l.5 2.9zM189 157.3l-.5 3zM158.4 179.4l.5 3h-.9zM163.7 192.4l3-.5v1zM176.9 191.9l2.8 .5-2.8 .5z"/>
</g>
<path d="M167.1 111.3h2.9M183.6 111.3h3M103.6 165.8h2.9M112 165.8h2.9M163.7 192.2h3M176.9 192.2h2.8" fill="none" stroke="#000" stroke-width=".42"/>
<path d="M86.4 47.2h2.9M94.5 47.2h3M141.8 54.6v2.9M83.2 60.3v2.9M83.2 68.7v2.8M99.1 113.7h2.9M132.2 113.7h2.8M141.8 104.5v2.9M94.1 134.5h3M121.8 134.5h2.8M156.8 158.8v2.8M156.8 167.1v3" fill="none" stroke="#000" stroke-width=".34"/>
<g font-size="5.6">
<text x="48.9" y="27" transform="rotate(90 48.9 27)">Unit:mm</text>
<text x="55" y="27" transform="rotate(90 55 27)">RoHS compliant</text>
</g>
<g font-size="4.9">
<text x="24" y="13.5" transform="rotate(90 24 13.5)">H</text>
<text x="46.6" y="13.4" transform="rotate(90 46.6 13.4)">G</text>
<text x="69.7" y="13.6" transform="rotate(90 69.7 13.6)">F</text>
<text x="91.6" y="13.5" transform="rotate(90 91.6 13.5)">E</text>
<text x="114.6" y="13.3" transform="rotate(90 114.6 13.3)">D</text>
<text x="137.2" y="13.5" transform="rotate(90 137.2 13.5)">C</text>
<text x="160.2" y="13.5" transform="rotate(90 160.2 13.5)">B</text>
<text x="182.5" y="13.6" transform="rotate(90 182.5 13.6)">A</text>
<text x="8.1" y="35.1" transform="rotate(90 8.1 35.1)">1</text>
<text x="197.9" y="35.1" transform="rotate(90 197.9 35.1)">1</text>
<text x="8.1" y="74.1" transform="rotate(90 8.1 74.1)">2</text>
<text x="197.9" y="74.3" transform="rotate(90 197.9 74.3)">2</text>
<text x="8.1" y="112.4" transform="rotate(90 8.1 112.4)">3</text>
<text x="197.9" y="112.5" transform="rotate(90 197.9 112.5)">3</text>
<text x="8" y="149.5" transform="rotate(90 8 149.5)">4</text>
<text x="197.7" y="149.6" transform="rotate(90 197.7 149.6)">4</text>
<text x="8.1" y="187.2" transform="rotate(90 8.1 187.2)">5</text>
<text x="197.9" y="187.3" transform="rotate(90 197.9 187.3)">5</text>
<text x="8.1" y="224.3" transform="rotate(90 8.1 224.3)">6</text>
<text x="197.9" y="224.5" transform="rotate(90 197.9 224.5)">6</text>
<text x="25.7" y="229.8" transform="rotate(90 25.7 229.8)">ASS 1413B CO</text>
<text x="8.1" y="263.1" transform="rotate(90 8.1 263.1)">7</text>
<text x="197.7" y="261.6" transform="rotate(90 197.7 261.6)">7</text>
<text x="23.9" y="284.4" transform="rotate(90 23.9 284.4)">H</text>
<text x="46.5" y="284.2" transform="rotate(90 46.5 284.2)">G</text>
<text x="69.6" y="284.6" transform="rotate(90 69.6 284.6)">F</text>
<text x="91.6" y="284.4" transform="rotate(90 91.6 284.4)">E</text>
<text x="114.5" y="284.2" transform="rotate(90 114.5 284.2)">D</text>
<text x="137.2" y="284.4" transform="rotate(90 137.2 284.4)">C</text>
<text x="160.1" y="284.5" transform="rotate(90 160.1 284.5)">B</text>
<text x="182.5" y="284.5" transform="rotate(90 182.5 284.5)">A</text>
</g>
<text font-size="4.2" x="26.6" y="268.6" transform="rotate(90 26.6 268.6)">rev08</text>
<g font-size="3.6">
<text x="189.4" y="24.7" transform="rotate(90 189.4 24.7)">USB 2.0 COMPLIANT</text>
<text x="26.1" y="95.3" transform="rotate(90 26.1 95.3)">±5°</text>
<text x="37.9" y="252.1" transform="rotate(90 37.9 252.1)">A-USB A-E-30</text>
<text x="42.4" y="252.1" transform="rotate(90 42.4 252.1)">A-USB A-E</text>
</g>
<g font-size="3">
<text x="16.3" y="83.1" transform="rotate(90 16.3 83.1)">Angle</text>
<text x="26.4" y="82.5" transform="rotate(90 26.4 82.5)">ANG.</text>
<text x="31.2" y="83.7" transform="rotate(90 31.2 83.7)">DIM</text>
<text x="36" y="83.1" transform="rotate(90 36 83.1)">X.XX</text>
<text x="41" y="83.1" transform="rotate(90 41 83.1)">X.X</text>
<text x="50.8" y="83.5" transform="rotate(90 50.8 83.5)">TOLERANCE</text>
<text x="55.9" y="83.1" transform="rotate(90 55.9 83.1)">Scale</text>
<text x="16.1" y="95.2" transform="rotate(90 16.1 95.2)">TOL</text>
<text x="31.2" y="95.2" transform="rotate(90 31.2 95.2)">TOL</text>
<text x="36.1" y="93.6" transform="rotate(90 36.1 93.6)">±0.2</text>
<text x="40.8" y="93.7" transform="rotate(90 40.8 93.7)">±0.3</text>
<text x="56" y="94.4" transform="rotate(90 56 94.4)">Free</text>
<text x="93" y="203" transform="rotate(90 93 203)">7.PACKIING: Tray</text>
<text x="96.6" y="203" transform="rotate(90 96.6 203)">6.For wave soldering temperature : 235°C±5°C for 5±1sec</text>
<text x="100.2" y="203" transform="rotate(90 100.2 203)">5.Operating temperature: -55°C TO +85°C</text>
<text x="117.9" y="203.1" transform="rotate(90 117.9 203.1)">4.ELECTRICAL:</text>
<text x="132" y="203" transform="rotate(90 132 203)">3.MECHANICAL:</text>
<text x="146" y="204" transform="rotate(90 146 204)">2.1 Contact Area:</text>
<text x="149.6" y="203" transform="rotate(90 149.6 203)">2. FINISH:</text>
<text x="156.6" y="204" transform="rotate(90 156.6 204)">1.3 Shell: Brass</text>
<text x="174.3" y="202.8" transform="rotate(90 174.3 202.8)">1.Material:</text>
<text x="181.4" y="202.9" transform="rotate(90 181.4 202.9)">NOTES:</text>
<text x="103.7" y="204" transform="rotate(90 103.7 204)">4.4 Insulation Resistance:1000 MΩ Min</text>
<text x="107.2" y="204" transform="rotate(90 107.2 204)">4.3 Contact Resistance:30mΩ Max</text>
<text x="110.7" y="204" transform="rotate(90 110.7 204)">4.2 Dielectric Strength:500V AC FOR 1 MINUTE</text>
<text x="114.3" y="204" transform="rotate(90 114.3 204)">4.1 Current Rating:1.5A</text>
<text x="121.3" y="204" transform="rotate(90 121.3 204)">3.3 Durability:1500 cycles Min</text>
<text x="124.9" y="204" transform="rotate(90 124.9 204)">3.2 Unmating Force:1.02kgf Min</text>
<text x="128.4" y="204" transform="rotate(90 128.4 204)">3.1 Mating Force:3.57kgf Max.</text>
<text x="135.5" y="209" transform="rotate(90 135.5 209)">Under:</text>
<text x="139" y="209.1" transform="rotate(90 139 209.1)">Solder Area:Tin Plated</text>
<text x="153.2" y="204" transform="rotate(90 153.2 204)">1.4 Contact :Phosphor Bronze</text>
<text x="163.7" y="204" transform="rotate(90 163.7 204)">1.2 Cover:</text>
<text x="170.8" y="204" transform="rotate(90 170.8 204)">1.1 Housing: PBT+30%GF</text>
<text x="135.5" y="220.4" transform="rotate(90 135.5 220.4)">Ni Plated</text>
<text x="160.2" y="222.3" transform="rotate(90 160.2 222.3)">LCP+30%GF</text>
<text x="163.7" y="222.3" transform="rotate(90 163.7 222.3)">PBT +30%GF</text>
<text x="167.3" y="222.3" transform="rotate(90 167.3 222.3)">LCP+30%GF</text>
<text x="142.5" y="229.3" transform="rotate(90 142.5 229.3)">30u&quot;Au/Selective</text>
<text x="146" y="231.1" transform="rotate(90 146 231.1)">1u&quot;Au-flash/Selective</text>
<text x="160.2" y="246.6" transform="rotate(90 160.2 246.6)">UL94V-0,Color White</text>
<text x="163.7" y="246.6" transform="rotate(90 163.7 246.6)">UL94V-0,Color White</text>
<text x="167.3" y="246.6" transform="rotate(90 167.3 246.6)">UL94V-0,Color White</text>
<text x="170.8" y="246.6" transform="rotate(90 170.8 246.6)">UL94V-0,Color White</text>
</g>
<g font-size="2.5">
<text x="189.3" y="21.6" transform="rotate(90 189.3 21.6)">5</text>
<text x="98.6" y="42.3" transform="rotate(90 98.6 42.3)">7</text>
<text x="142.3" y="87.7" transform="rotate(90 142.3 87.7)">4</text>
<text x="16.5" y="104.4" transform="rotate(90 16.5 104.4)">Id.</text>
<text x="22.9" y="104.7" transform="rotate(90 22.9 104.7)">3</text>
<text x="29.4" y="104.7" transform="rotate(90 29.4 104.7)">4</text>
<text x="35.9" y="104.7" transform="rotate(90 35.9 104.7)">5</text>
<text x="42.4" y="104.7" transform="rotate(90 42.4 104.7)">6</text>
<text x="49" y="104.5" transform="rotate(90 49 104.5)">7</text>
<text x="55.7" y="104.4" transform="rotate(90 55.7 104.4)">8</text>
<text x="67.6" y="103" transform="rotate(90 67.6 103)">4</text>
<text x="23.2" y="109.5" transform="rotate(90 23.2 109.5)">Add P/N with 30u&quot; gold flash selective</text>
<text x="29.8" y="109.5" transform="rotate(90 29.8 109.5)">Update</text>
<text x="36.3" y="109.5" transform="rotate(90 36.3 109.5)">Update</text>
<text x="42.8" y="109.5" transform="rotate(90 42.8 109.5)">Add wave solder information</text>
<text x="49.4" y="109.2" transform="rotate(90 49.4 109.2)">Update dimension</text>
<text x="56.1" y="109.1" transform="rotate(90 56.1 109.1)">Update Pin-number on recom. PCB</text>
<text x="187.7" y="111">4</text>
<text x="16.5" y="122.8" transform="rotate(90 16.5 122.8)">Modification</text>
<text x="115.7" y="133.6">4</text>
<text x="189.6" y="132.9" transform="rotate(90 189.6 132.9)">4</text>
<text x="71.1" y="138.4" transform="rotate(90 71.1 138.4)">4</text>
<text x="151" y="138" transform="rotate(90 151 138)">8</text>
<text x="16.5" y="155.8" transform="rotate(90 16.5 155.8)">Date</text>
<text x="23" y="151.9" transform="rotate(90 23 151.9)">17.04.2012</text>
<text x="29.6" y="152.1" transform="rotate(90 29.6 152.1)">07.06.2013</text>
<text x="36.2" y="151.9" transform="rotate(90 36.2 151.9)">19.08.2013</text>
<text x="42.7" y="151.9" transform="rotate(90 42.7 151.9)">18.09.2013</text>
<text x="49.3" y="151.6" transform="rotate(90 49.3 151.6)">16.05.2017</text>
<text x="56" y="151.7" transform="rotate(90 56 151.7)">05.09.2017</text>
<text x="16.8" y="167.8" transform="rotate(90 16.8 167.8)">Name</text>
<text x="23" y="166.4" transform="rotate(90 23 166.4)">Lucas</text>
<text x="29.5" y="166.5" transform="rotate(90 29.5 166.5)">Winnie</text>
<text x="36.1" y="166.5" transform="rotate(90 36.1 166.5)">Winnie</text>
<text x="42.7" y="166.5" transform="rotate(90 42.7 166.5)">Winnie</text>
<text x="49.2" y="166.2" transform="rotate(90 49.2 166.2)">S.Bölling</text>
<text x="55.9" y="166.1" transform="rotate(90 55.9 166.1)">S.Bölling</text>
<text x="42.8" y="179.7" transform="rotate(90 42.8 179.7)">Approved</text>
<text x="49.5" y="179.7" transform="rotate(90 49.5 179.7)">Drawn</text>
<text x="177.2" y="191.2">4</text>
<text x="43.2" y="193.5" transform="rotate(90 43.2 193.5)">18.09.2013</text>
<text x="49.5" y="193.3" transform="rotate(90 49.5 193.3)">26.01.2005</text>
<text x="54.9" y="196.1" transform="rotate(90 54.9 196.1)">Date</text>
<text x="70.2" y="200.5" transform="rotate(90 70.2 200.5)">A-USB A-E-30</text>
<text x="76.1" y="202.6" transform="rotate(90 76.1 202.6)">A-USB A-E</text>
<text x="81.5" y="202.6" transform="rotate(90 81.5 202.6)">WSW-P/N</text>
<text x="107.4" y="200.3" transform="rotate(90 107.4 200.3)">6</text>
<text x="43.3" y="211.5" transform="rotate(90 43.3 211.5)">Winnie</text>
<text x="48.9" y="211" transform="rotate(90 48.9 211)">Hellwig</text>
<text x="55" y="211.4" transform="rotate(90 55 211.4)">Name</text>
<text x="70.1" y="221.3" transform="rotate(90 70.1 221.3)">30u&quot;Gold Flash Selective</text>
<text x="76.1" y="221.1" transform="rotate(90 76.1 221.1)">1u&quot;Gold Flash Selective</text>
<text x="81.5" y="221.1" transform="rotate(90 81.5 221.1)">Contact Area plating</text>
<text x="18.9" y="225.1" transform="rotate(90 18.9 225.1)">Replace</text>
<text x="33.4" y="225.1" transform="rotate(90 33.4 225.1)">Drawing-No.</text>
<text x="44.3" y="225.1" transform="rotate(90 44.3 225.1)">ASSMANN WSW-No.</text>
<text x="56.1" y="225.1" transform="rotate(90 56.1 225.1)">Customer-No.</text>
<text x="70.1" y="250.5" transform="rotate(90 70.1 250.5)">LCP+30%GF</text>
<text x="76.1" y="250.4" transform="rotate(90 76.1 250.4)">PBT+30%GF</text>
<text x="81.5" y="250.3" transform="rotate(90 81.5 250.3)">Housing / Cover</text>
<text x="18.5" y="269.1" transform="rotate(90 18.5 269.1)">SHEET</text>
<text x="42.4" y="275.8" transform="rotate(90 42.4 275.8)">3</text>
</g>
<g font-size="1.7">
<text x="172.6" y="162.6" transform="rotate(90 172.6 162.6)">1</text>
<text x="172.4" y="168.2" transform="rotate(90 172.4 168.2)">2</text>
<text x="172.4" y="173.7" transform="rotate(90 172.4 173.7)">3</text>
<text x="172.6" y="179" transform="rotate(90 172.6 179)">4</text>
</g>
</svg>
